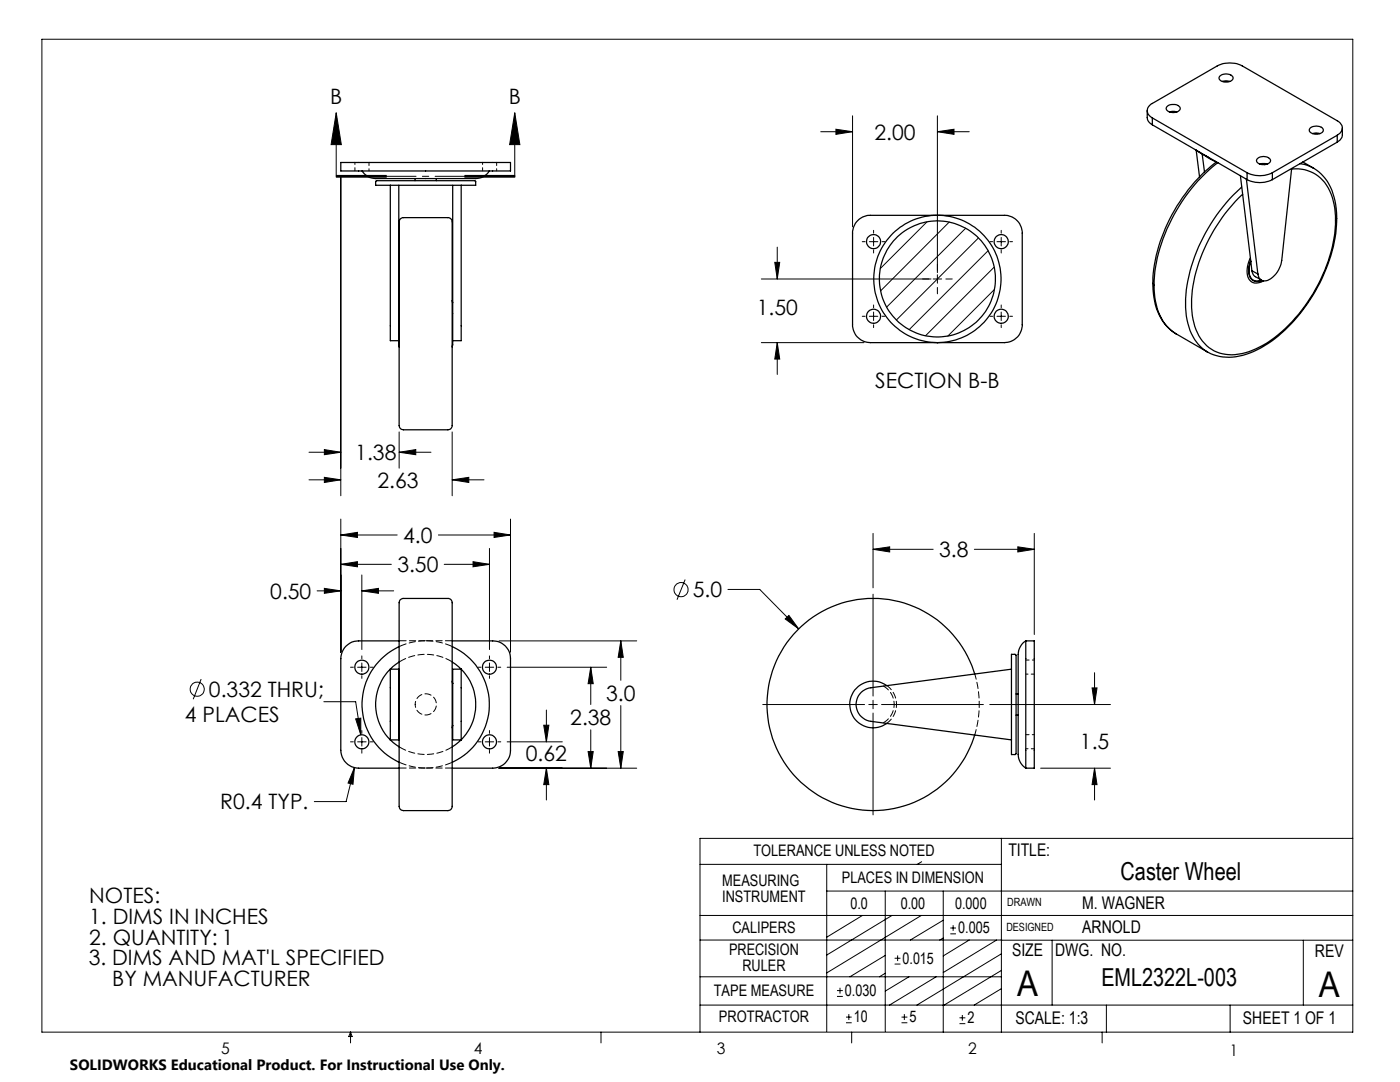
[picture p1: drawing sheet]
<svg xmlns="http://www.w3.org/2000/svg" width="279mm" height="216mm" viewBox="0 0 279 216" stroke-linecap="round" stroke-linejoin="round" font-family="sans-serif">
<g fill="none" stroke="#000" stroke-width=".2">
<path d="M8.4 7.8h261.6v198.2h-261.6zM67.1 22.5v12.7M67.1 22.5l1 6.4h-2zM67.1 35.2h10M67.1 35.4h10M67.1 35h10M68 35.4v63.5M92.8 35h10zM92.8 35.2h10M92.8 35.4h10M102.7 22.5v12.7M102.7 22.5l1.1 6.4h-2.1z"/>
<path d="M163.8 26.3h6.3M166.8 25.8l3.3 .5-3.3 .5zM170.1 23.1v22.2M187.1 26.3l3.3-.5v1zM187.1 23.1v31.3M187.1 26.3h6.3M151.9 55.7h33.9M154.6 52.4h1l-.5 3.3zM155.1 49.3v6.4M172.1 48.2h.5M173.5 48.2h1.7M174.3 46v.5"/>
<path d="M174.3 47.4v1.7M174.3 49.9v.6M176 48.2h.6M185 44.3l-9.3 9.3M186.2 55.7h1.7M187.1 54.8v1.7M187.1 57.4v1.2M188.8 55.7h1.2M189.4 44.3l-13.6 13.7M192.7 45.5l-15.7 15.8M195.3 47.5l-16.4 16.4M197.2 50l-15.8 15.8"/>
<path d="M197.6 48.2h.5M198.4 53.3l-13.7 13.7M198.5 57.7l-9.3 9.4M199 48.2h1.7M199.8 46v.5M199.8 47.4v1.7M199.8 49.9v.6M201.5 48.2h.6M151.9 68.4h20.5M155.1 68.4l.5 3.2h-1zM155.1 68.4v6.3M172.1 63.1h.5"/>
<path d="M173.5 63.1h1.7M174.3 60.9v.5M174.3 62.3v1.7M174.3 64.8v.6M176 63.1h.6M197.6 63.1h.5M199 63.1h1.7M199.8 60.9v.5M199.8 62.3v1.7M199.8 64.8v.6M201.5 63.1h.6M61.7 90.2h6.3"/>
<path d="M61.7 95.7h6.3M64.7 89.7l3.3 .5-3.3 .5zM64.7 95.2l3.3 .5-3.3 .6zM79.7 90.2l3.3-.5v1zM79.7 86.2v7.2M79.7 90.2h6.3M90.2 95.7l3.4-.5v1.1zM90.2 86.2v12.7M90.2 95.7h6.4M63.3 117.9h4.7M64.7 117.4l3.3 .5-3.3 .5zM68 112.6l3.3-.5v1z"/>
<path d="M68 106.8l3.3-.6v1zM68 103.6v26.5M68 112.6h10.1M68 106.8h11.3M72.2 117.9l3.3-.5v1zM72.2 114.7v14.9M72.2 117.9h6.4M87.5 106.8h14.4M88.7 112.6h9M94.4 112.1l3.3 .5-3.3 .5zM97.7 109.4v20.2M98.6 106.2l3.3 .6-3.3 .4z"/>
<path d="M101.9 103.6v26.5M136.7 115.6l-1.6 4.1M145.3 117.6h6.3l7.8 7.9M174.2 109.6l3.4-.5v1zM174.2 106.4v10.9M174.2 118.6v20.3M174.2 109.6h12M194.5 109.6h11.9M203.1 109.1l3.3 .5-3.3 .5zM206.4 106.4v20.2M40.1 135.5l-1.5 4M70 133.1h.5"/>
<path d="M71.4 133.1h1.7M72.2 130.9v.5M72.2 132.3v1.7M72.2 134.8v.6M73.9 133.1h.6M95.4 133.1h.6M96.8 133.1h1.7M97.7 130.9v.5M97.7 132.3v1.7M97.7 134.8v.6M99.4 133.1h.5M99.6 127.9h27.5"/>
<path d="M101.2 133.1h19.9M117.9 133.1l.5 3.3h-1zM117.9 133.1v7.5M123.9 127.9l.5 3.3h-1zM123.9 127.9v7.8M156.7 123.5l.7-.7 2 2.7zM174.2 139.7v1.7M217.9 137.3h1l-.5 3.3zM218.4 134.2v6.4M64.6 140h6.4l1 6.6M70 148h.5M70.7 153.2l-.3 3.3-.9-.3z"/>
<path d="M70.7 153.2l-1.6 6.7h-6.4M71 143.4l1-.1v3.3zM71.4 148h1.7M72.2 145.8v.5M72.2 147.2v1.7M72.2 149.7v.6M73.9 148h.6M95.4 148h.6M96.8 148h1.7M97.7 145.8v.5M97.7 147.2v1.7M97.7 149.7v.6"/>
<path d="M99.4 148h.5M99.6 153.3h27.5M101.2 148h11M108.5 144.7h1l-.5 3.3zM109 153.3l.5 3.3h-1zM109 141.7v6.3M109 153.3v6.3M117.4 150h1l-.5 3.3zM117.9 145.6v7.7M123.4 150h1l-.5 3.3zM123.9 140.8v12.5M152.2 140.6h20.3"/>
<path d="M173.4 140.6h1.7M174.2 142.3v20.3M175.9 140.6h20.4M197.5 140.6h24.1M207.7 153.3h13.9M218.4 153.3l.5 3.3h-1zM218.4 153.3v6.3M139.7 172.5h60.1M165 177.8h105M165 172.5v33.3M176.7 177.8v28M183.9 171.9l-.8 .6"/>
<path d="M188.2 177.8v28.2M199.8 167.3v38.7M270 167.3h-130.3v38.7M139.7 182.7h130.3M139.7 187.6h60.2M139.7 194.9h60.1M167 198.8h1.2M167 197.7h1.2M167.6 197.1v1.2M172.1 182.7l-7.1 4.3M176.7 194.2l-1.2 .7M176.7 190.6l-7.1 4.3"/>
<path d="M178 182.7l-13 7.9M178.5 192.4h1.2M178.5 191.2h1.2M179.1 190.6v1.2M181.4 194.9l-4.7 2.9M183.9 182.7l-18.9 11.4M186.8 194.9l-9.3 5.7M188.2 183.6l-6.5 4M188.2 187.2l-.7 .4M189.7 186.3h1.1M189.7 185.2h1.1M190.2 184.6v1.1"/>
<path d="M193.4 187.6l-5.2 3.1M198.9 187.6l-10.7 6.5M199.8 187.6h70.2M199.8 197.3l-5.4 3.3M199.8 193.6l-11.6 7.1M199.8 190.3l-16.8 10.3M210 187.6v13M260.1 187.6v13M70 206v2.1M70 206l.3 .8h-.7zM119.9 206v2.1M139.7 200.6h130.3"/>
<path d="M168.8 204.1h1.2M168.8 203h1.2M169.4 202.4v1.1M170 206v2.1M179.9 204.1h1.2M179.9 203h1.2M180.5 202.4v1.1M191.5 204.3h1.2M191.5 203.1h1.2M192.1 202.5v1.2M220 206v2.1M220.8 200.6v5.4"/>
<path d="M245.5 200.6v5.4"/>
<circle cx="135.9" cy="117.7" r="1.41"/>
<circle cx="39.4" cy="137.5" r="1.41"/>
</g>
<path d="M67.1 35.2h35.7" fill="none" stroke="#000" stroke-width=".2" stroke-dasharray="6.3 1.3 1.3 1.3" stroke-dashoffset=".6"/>
<g fill="#000">
<path d="M67.1 22.5l1 6.4h-2zM102.7 22.5l1.1 6.4h-2.1z"/>
<path d="M71 143.4l1 3.2v-3.3zM70.7 153.2l-1.2 3 .9 .3zM109 153.3l.5 3.3h-1zM108.5 144.7h1l-.5 3.3zM117.4 150h1l-.5 3.3zM117.9 133.1l.5 3.3h-1zM123.4 150h1l-.5 3.3zM123.9 127.9l.5 3.3h-1zM64.7 117.4l3.3 .5-3.3 .5zM72.2 117.9l3.3-.5v1zM68 112.6l3.3-.5v1zM94.4 112.1l3.3 .5-3.3 .5zM98.6 106.2l3.3 .6-3.3 .4zM68 106.8l3.3-.6v1zM174.2 109.6l3.4-.5v1zM203.1 109.1l3.3 .5-3.3 .5zM217.9 137.3h1l-.5 3.3zM218.4 153.3l.5 3.3h-1zM156.7 123.5l2.7 2-2-2.7zM64.7 89.7l3.3 .5-3.3 .5zM79.7 90.2l3.3-.5v1zM64.7 95.2l3.3 .5-3.3 .6zM90.2 95.7l3.4-.5v1.1zM155.1 68.4l.5 3.2h-1zM154.6 52.4h1l-.5 3.3zM166.8 25.8l3.3 .5-3.3 .5zM187.1 26.3l3.3-.5v1z"/>
</g>
<g fill="none" stroke="#000" stroke-width=".25">
<path d="M243.4 15.2a1.85 1.85 0 0 1 2.7 .2 1.2 1.2 0 0 1-1.7 1 .9 .9 0 0 1-1-1.2zM243.9 16.3l.8-.2 .7 .2M68 32.4h33.9v1.7h-33.9zM72.2 34.1a4.1 4.1 0 0 0 4 1.5h14.8a22.1 22.1 0 0 0 5.1-.2l1.1-.7 .4-.6M77.9 37h-2.9v-.8l.1-.1h19.7l.1 .1v.8h-2.9M77.9 37h14.1M77.9 37v31h1.7M79.6 37l.1 32.3M82.8 35.6v.5M87.1 35.6v.5M90.3 37v31.8l-.1 .5M92 37v31h-1.7"/>
<path d="M229 22.1l.1 1.9 .9 .9M230 23.5a1.53 1.53 0 0 1-1-1.4 1.53 1.53 0 0 1 1-1.5l12.9-7.4a5.5 5.5 0 0 1 5 0l19 10.9a1.53 1.53 0 0 1 1 1.4 1.53 1.53 0 0 1-1 1.5M230 23.5l18.9 11M230 24.9l18.9 10.9M230 23.5v1.4M232.8 21.3a1.71 1.71 0 0 1 2.7 .4 1.63 1.63 0 0 1-2.8 0zM233.4 22.3l.5-.1 1 .1M238.6 29.9l2.5 1.4M238.7 30l.7 5.3M239.9 30.8l.5 3.5M240.5 31.1l2.3 1.2M242.8 32.3a33.7 33.7 0 0 0-12.7 23.1 13.9 13.9 0 0 0 2.6 9.6l2 1.6"/>
<path d="M243.1 32.5a33.8 33.8 0 0 0-12.8 23.5 13.1 13.1 0 0 0 2.6 9.1l1.8 1.5M247.5 35l2.1 17.1M247.8 37.3a34.2 34.2 0 0 0-11.2 22.4 12.4 12.4 0 0 0 3 9.5l1.3 1M248.7 35.7l2.3 19M248.9 34.5a5.6 5.6 0 0 0 5 0M248.9 35.8a5.6 5.6 0 0 0 5 0M248.9 34.5v1.3M250.9 31.8a1.74 1.74 0 0 1 2.7 .2 1.63 1.63 0 0 1-2.8 0zM251.4 32.7l.5-.1 1 .1M252.8 32.7l-.5 .1M253.9 34.5v1.3M257.7 33.7a7.4 7.4 0 0 1 8.2 5.7 21.8 21.8 0 0 1-1.2 13.6 31.5 31.5 0 0 1-12.5 15.8 10.7 10.7 0 0 1-9.9 1.2 8.9 8.9 0 0 1-4.4-7.1 26.8 26.8 0 0 1 3.9-16.1 31.4 31.4 0 0 1 6.2-8"/>
<path d="M257.8 33.6l-2 18.4a4.7 4.7 0 0 1-3.4 4.1 1.38 1.38 0 0 1-1.4-1.4M259.4 32.7l1.5 .3 1.2 .5M260 32.3l2.1 1.2M261.5 25.5a1.95 1.95 0 0 1 2.6 .3 1.24 1.24 0 0 1-1.7 1 .87 .87 0 0 1-1-1.2zM262 26.7l.7-.2 .7 .2M262.1 33.5a9.5 9.5 0 0 1 4.5 7.3 27.1 27.1 0 0 1-3.7 16.5 29.7 29.7 0 0 1-12 12.5 10.3 10.3 0 0 1-10 .4M262.1 33.5h.1M266.9 27l-13 7.5M266.9 27v1.4M266.9 28.4l-13 7.4M267.9 25.5l-.1 1.9-.9 1M79.7 59.9l-.1 .5"/>
<path d="M79.9 43.7l.5-.3h9a1.09 1.09 0 0 1 .8 1.5v39.8a.92 .92 0 0 1-.8 1.1h-8.9a1.11 1.11 0 0 1-.8-1.6v-35.7a18.3 18.3 0 0 1 .1-4.7zM90.2 59.9l.1 .5M171.1 44.1a3.4 3.4 0 0 1 2.6-1.1h26.7a3.5 3.5 0 0 1 3.6 3.5v18.3a3.5 3.5 0 0 1-3.6 3.6h-26.7a3.6 3.6 0 0 1-3.6-3.6v-18.3a3.6 3.6 0 0 1 1-2.4zM249.6 51.5a4.4 4.4 0 0 0-.2 4.4 2.16 2.16 0 0 0 2.8 .2M249.6 52a3.7 3.7 0 0 0 .2 3.8l.8 .4 1.2-.2M249.6 52.1a3.3 3.3 0 0 0 .4 3.7l.8 .3 1-.2M249.6 52.1l.2 1.9M249.8 54l.5 1 1.4 .9M249.8 54l1.2 .7M234.7 66.6l6.2 3.6M79.9 119.7l.5-.3h9a1.09 1.09 0 0 1 .8 1.5v39.9a.87 .87 0 0 1-.8 .9h-8.9a1.36 1.36 0 0 1-.8-1.8v-39.6zM77.9 133.5v14.1"/>
<path d="M77.9 133.5a9.9 9.9 0 0 0 0 14.1M77.9 133.5h1.7v2.9M79.6 136.4v8.4M79.7 135.9l-.1 .5M79.7 132.1l-1.8 1.4M79.7 129a12.7 12.7 0 0 0-7.5 11.6 12.7 12.7 0 0 0 7.5 11.5M79.7 127.9h-8.1a3.6 3.6 0 0 0-3.6 3.5v18.3a3.6 3.6 0 0 0 3.6 3.6h8.1M90.2 135.9l.1 .5M90.2 132.1l1.8 1.4M90.2 129a12.7 12.7 0 0 1 7.5 11.6 12.7 12.7 0 0 1-7.5 11.5M90.2 127.9h8.1a3.5 3.5 0 0 1 3.6 3.5v18.3a3.6 3.6 0 0 1-3.6 3.6h-8.1M90.3 136.4v8.4"/>
<path d="M92 133.5v14.1M92 133.5a10 10 0 0 1 0 14.1M92 133.5h-1.7v2.9M177 136.8a4.7 4.7 0 0 0-7.4 3.8 4.7 4.7 0 0 0 7.4 3.8M194.5 134.5a21.2 21.2 0 0 0-32.6-11.2 21.2 21.2 0 0 0 0 34.5 21.2 21.2 0 0 0 32.6-11.2M201.9 133.5v-2.9h.7l.2 .1v19.7l-.2 .2h-.7v-3M201.9 133.5v14.1M201.9 133.5l-28.1 3.7a3.4 3.4 0 0 0-3 3.4 3.4 3.4 0 0 0 3 3.3l28.1 3.7M202.8 138.5h.4M204.7 127.9a4.1 4.1 0 0 0-1.5 4v14.3a22.5 22.5 0 0 0 .2 5.5l.7 1.1 .6 .5M204.7 127.9v25.4M204.7 127.9h1.7v25.4h-1.7"/>
<path d="M77.9 147.6l1.8 1.4M79.6 144.8l.1 .4M79.6 144.8v2.8h-1.7M90.3 144.8l-.1 .4M90.3 144.8v2.8h1.7M92 147.6l-1.8 1.4M202.8 142.7h.4"/>
<circle cx="174.3" cy="48.2" r="1.42"/>
<circle cx="187.1" cy="55.7" r="11.6"/>
<circle cx="187.1" cy="55.7" r="12.7"/>
<circle cx="199.8" cy="48.2" r="1.41"/>
<circle cx="174.3" cy="63.1" r="1.41"/>
<circle cx="199.8" cy="63.1" r="1.4"/>
<circle cx="72.2" cy="133.1" r="1.41"/>
<circle cx="97.7" cy="133.1" r="1.41"/>
<circle cx="72.2" cy="148" r="1.41"/>
<circle cx="97.7" cy="148" r="1.41"/>
</g>
<path d="M79.7 129l2.8-.9 2.5-.2M85 127.9l2.4 .2 2.9 .9M90.3 132.1a10 10 0 0 0-10.6 0M79.7 149a10 10 0 0 0 10.6 0M85 153.3l-2.5-.3-2.8-.9M90.3 152.1l-2.9 .9-2.4 .3" fill="none" stroke="#000" stroke-width=".2" stroke-dasharray="1.3 .6" stroke-dashoffset="-.2"/>
<path d="M82.9 140.6a2.12 2.12 0 0 0 3 1.8 2.12 2.12 0 0 0 .3-3.6 2.12 2.12 0 0 0-3.3 1.4v.4" fill="none" stroke="#000" stroke-width=".2" stroke-dasharray="1.3 .6" stroke-dashoffset=".7"/>
<path d="M85 127.9h-5.3M90.3 127.9h-5.3M79.7 153.3h5.3M85 153.3h5.3" fill="none" stroke="#000" stroke-width=".2" stroke-dasharray="1.3 .6" stroke-dashoffset="-.1"/>
<path d="M176.3 136.9a4.2 4.2 0 0 1 0 7.3M177 136.8a4.7 4.7 0 0 1 0 7.5" fill="none" stroke="#000" stroke-width=".2" stroke-dasharray="1.3 .6"/>
<path d="M194.5 134.5a21.2 21.2 0 0 1 0 12.1" fill="none" stroke="#000" stroke-width=".2" stroke-dasharray="1.3 .6" stroke-dashoffset=".2"/>
<path d="M70.8 32.4v1.7M73.6 34.1v-1.7M96.3 32.4v1.7M99.1 34.1v-1.7M204.7 134.5h1.7M206.4 131.7h-1.7M204.7 149.4h1.7M206.4 146.6h-1.7" fill="none" stroke="#000" stroke-width=".2" stroke-dasharray="1.3 .6" stroke-dashoffset=".8"/>
<g font-size="7.1">
<text x="203" y="198.7">A</text>
<text x="263.2" y="198.9">A</text>
</g>
<g font-size="4.9">
<text x="223.6" y="175.7">Caster Wheel</text>
<text x="219.8" y="196.7">EML2322L-003</text>
</g>
<g font-size="4.2">
<text x="65.9" y="20.7">B</text>
<text x="101.5" y="20.7">B</text>
<text x="174.5" y="27.9">2.00</text>
<text x="151" y="62.9">1.50</text>
<text x="174.7" y="77.4">SECTION B-B</text>
<text x="70.9" y="91.8">1.38</text>
<text x="75.3" y="97.3">2.63</text>
<text x="80.5" y="108.3">4.0</text>
<text x="187.4" y="111.2">3.8</text>
<text x="53.9" y="119.5">0.50</text>
<text x="79.3" y="114.2">3.50</text>
<text x="138.3" y="119.2">5.0</text>
<text x="41.7" y="139.1">0.332 THRU;</text>
<text x="121" y="139.9">3.0</text>
<text x="36.9" y="144.1">4 PLACES</text>
<text x="113.8" y="144.7">2.38</text>
<text x="215.5" y="149.5">1.5</text>
<text x="104.9" y="151.9">0.62</text>
<text x="44" y="161.5">R0.4 TYP.</text>
<text x="17.8" y="180.2">NOTES:</text>
<text x="17.8" y="184.3">1. DIMS IN INCHES</text>
<text x="17.8" y="188.5">2. QUANTITY: 1</text>
<text x="17.7" y="192.6">3. DIMS AND MAT'L SPECIFIED</text>
<text x="22.4" y="196.8">BY MANUFACTURER</text>
</g>
<g font-size="3.5">
<text x="201.2" y="170.7">TITLE:</text>
<text x="216" y="181.4">M. WAGNER</text>
<text x="202" y="190.8">SIZE</text>
<text x="210.6" y="190.8">DWG. NO.</text>
<text x="216" y="186.2">ARNOLD</text>
<text x="262.4" y="190.9">REV</text>
<text x="202.7" y="204.4">SCALE: 1:3</text>
<text x="248.1" y="204.4">SHEET 1 OF 1</text>
</g>
<g font-size="3.2">
<text x="150.4" y="170.8">TOLERANCE UNLESS NOTED</text>
<text x="144.1" y="176.7">MEASURING</text>
<text x="144.1" y="179.9">INSTRUMENT</text>
<text x="168" y="176.2">PLACES IN DIMENSION</text>
<text x="169.7" y="181.4">0.0</text>
<text x="179.8" y="181.4">0.00</text>
<text x="190.6" y="181.4">0.000</text>
<text x="145.5" y="190.6">PRECISION</text>
<text x="146.2" y="186.2">CALIPERS</text>
<text x="191.2" y="186.2">0.005</text>
<text x="148.2" y="193.8">RULER</text>
<text x="180.1" y="192.3">0.015</text>
<text x="142.4" y="198.7">TAPE MEASURE</text>
<text x="168.6" y="198.7">0.030</text>
<text x="143.5" y="204">PROTRACTOR</text>
<text x="170.4" y="204">10</text>
<text x="181.5" y="204">5</text>
<text x="193.1" y="204.2">2</text>
<text x="44.2" y="210.4">5</text>
<text x="94.6" y="210.3">4</text>
<text x="143.1" y="210.4">3</text>
<text x="193.2" y="210.3">2</text>
<text x="245.4" y="210.6">1</text>
</g>
<text font-size="3" x="14" y="213.5">SOLIDWORKS Educational Product. For Instructional Use Only.</text>
<g font-size="2.3">
<text x="200.8" y="185.7">DESIGNED</text>
<text x="201" y="180.9">DRAWN</text>
</g>
</svg>
